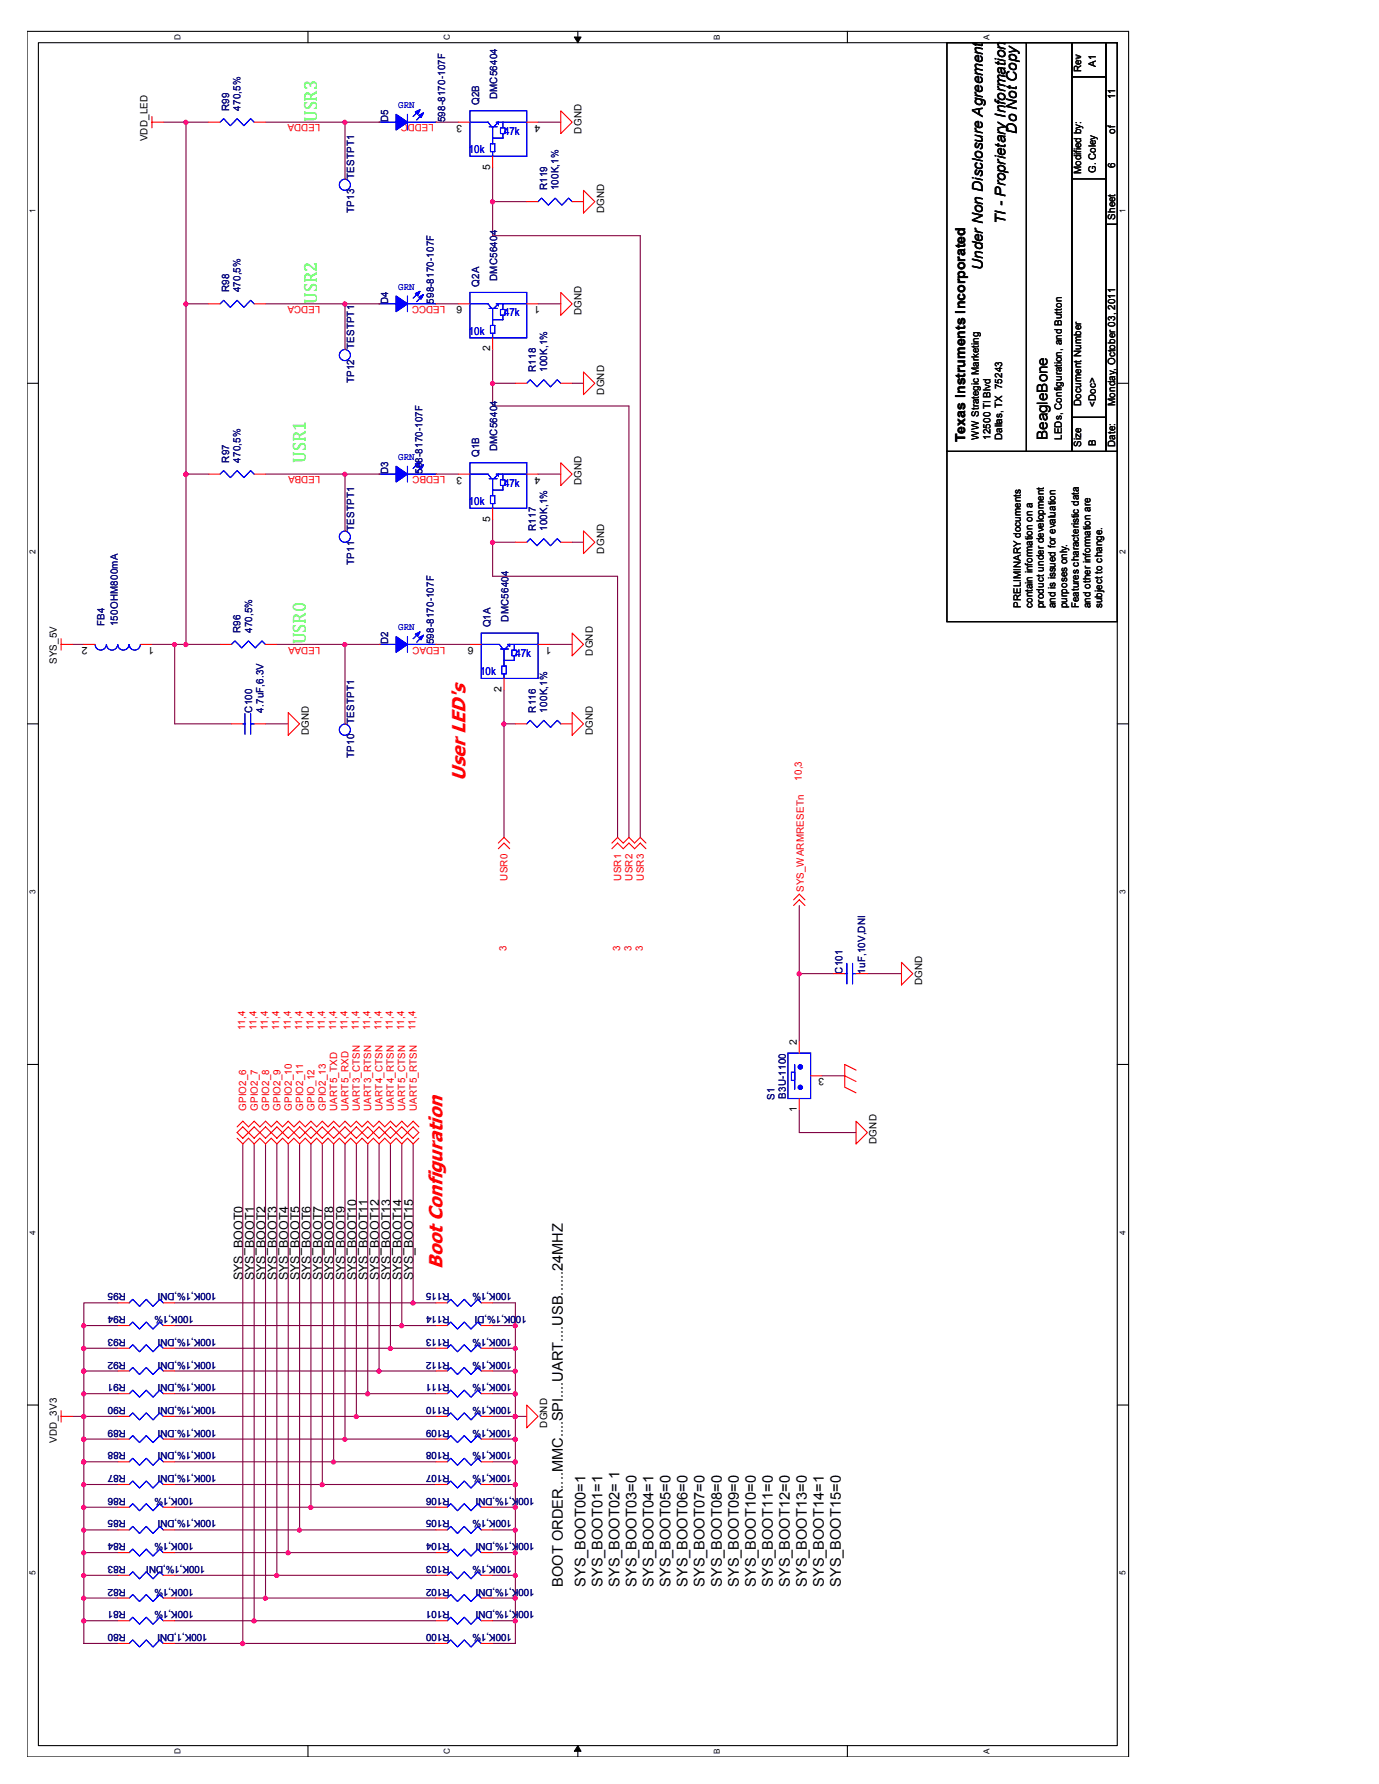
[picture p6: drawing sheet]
<svg xmlns="http://www.w3.org/2000/svg" width="216mm" height="279mm" viewBox="0 0 216 279" stroke-linecap="round" stroke-linejoin="round" font-family="sans-serif">
<path d="M4.2 4.9h172.5v270.3h-172.5zM6 6.7h168.9v266.7h-168.9z" fill="none" stroke="#000" stroke-width=".17"/>
<g fill="#fff">
<path d="M4.4 246h1.4v.7h-1.4z"/>
<path d="M175.1 246h1.4v.7h-1.4z"/>
</g>
<path d="M4.2 220h1.8M174.9 220h1.8" fill="none" stroke="#000" stroke-width=".17"/>
<g fill="#fff">
<path d="M4.4 192.7h1.4v.7h-1.4z"/>
<path d="M175.1 192.7h1.4v.7h-1.4z"/>
</g>
<path d="M4.2 166.7h1.8M174.9 166.7h1.8" fill="none" stroke="#000" stroke-width=".17"/>
<g fill="#fff">
<path d="M4.4 139.4h1.4v.6h-1.4z"/>
<path d="M175.1 139.4h1.4v.6h-1.4z"/>
</g>
<path d="M4.2 113.4h1.8M174.9 113.4h1.8" fill="none" stroke="#000" stroke-width=".17"/>
<g fill="#fff">
<path d="M4.4 86h1.4v.7h-1.4z"/>
<path d="M175.1 86h1.4v.7h-1.4z"/>
</g>
<path d="M4.2 60h1.8M174.9 60h1.8" fill="none" stroke="#000" stroke-width=".17"/>
<g fill="#fff">
<path d="M4.4 32.7h1.4v.7h-1.4z"/>
<path d="M175.1 32.7h1.4v.7h-1.4z"/>
<path d="M27.1 273.8h1.4v.9h-1.4z"/>
<path d="M27.1 5.3h1.4v.9h-1.4z"/>
<path d="M69.3 273.8h1.4v.9h-1.4z"/>
<path d="M69.3 5.3h1.4v.9h-1.4z"/>
</g>
<path d="M48.2 4.9v1.8M48.2 273.4v1.8" fill="none" stroke="#000" stroke-width=".17"/>
<g fill="#fff">
<path d="M111.5 273.9h1.4v.8h-1.4z"/>
<path d="M111.5 5.4h1.4v.8h-1.4z"/>
</g>
<path d="M90.5 4.9v1.8M90.5 273.4v1.8" fill="none" stroke="#000" stroke-width=".17"/>
<path d="M89.9 5.8h1.1l-.5 .9zM90.5 273.4l.5 .9h-1.1z" fill="#000" stroke="#000" stroke-width=".16"/>
<g fill="#fff">
<path d="M153.8 273.9h1.4v.8h-1.4z"/>
<path d="M153.8 5.4h1.4v.8h-1.4z"/>
</g>
<path d="M132.7 4.9v1.8M148.3 6.7h12.4v64h-12.4zM160.7 6.7h7.1v64h-7.1zM167.8 12h5.3v53.4h-5.3zM167.8 6.7h5.3v5.3h-5.3zM173.1 6.7h1.8v28.4h-1.8zM167.8 28h5.3M173.1 35.1h1.8v35.6h-1.8zM148.3 70.7h26.6v26.7h-26.6zM167.8 65.4h5.3v5.3h-5.3zM132.7 273.4v1.8" fill="none" stroke="#000" stroke-width=".17"/>
<g fill="none" stroke="#800040" stroke-width=".17">
<path d="M25.6 19.1h7.1M29.1 19.1v81.8M41.6 19.1h12.4v8.9M54 19.1h5.4M68.2 19.1h3.6M84.2 19.1h3.6M77.1 31.6h5.4M77.1 26.2v10.7h23.1v94.2M29.1 47.6h3.6M41.6 47.6h12.4v7.1M54 47.6h5.4M68.2 47.6h3.6"/>
<path d="M77.1 54.7v5.3M84.2 47.6h3.6M29.1 74.3h3.6M41.6 74.3h12.4v8.8M54 74.3h5.4M68.2 74.3h3.6M80.7 60h-3.6v3.6h21.4v67.5M84.2 74.3h3.6M89.6 60h1.8M77.1 81.4v8.9h19.6v40.8M77.1 84.9h3.6M89.6 84.9h1.8"/>
<path d="M11.3 100.9h1.8M23.8 100.9h10.7M27.3 100.9v12.5h8.9M41.6 113.4h3.5M43.3 100.9h10.7v12.5M54 100.9h5.4M68.2 100.9h5.4M78.9 108v23.1M78.9 113.4h1.8M86 100.9h3.6M125.1 152.5h5.4M125.1 141.8v21.4"/>
<path d="M135.8 152.5h5.3M38 179.2v78.2M39.8 179.2v74.6M41.6 179.2v71.1M43.3 179.2v67.5M45.1 179.2v64M46.9 179.2v60.4M48.7 179.2v56.9M50.5 179.2v53.3M52.2 179.2v49.7M54 179.2v46.2M55.8 179.2v42.6"/>
<path d="M57.6 179.2v39.1M59.4 179.2v35.5M61.1 179.2v32M62.9 179.2v28.4M64.7 179.2v24.8M125.1 173.8v3.6h8.9M128.7 168.5h3.5M13.1 218.3h5.4M13.1 214.7h5.4M13.1 207.6h5.4M13.1 207.6v49.8h5.4M13.1 211.2h5.4"/>
<path d="M18.5 204h-5.4v3.6M27.3 204h40.9M27.3 218.3h40.9M27.3 214.7h40.9M27.3 207.6h40.9M27.3 211.2h40.9M77.1 204h3.6v53.4h-3.6M77.1 218.3h3.6M77.1 214.7h3.6M77.1 207.6h3.6M77.1 211.2h3.6M11.3 221.8h7.2"/>
<path d="M13.1 228.9h5.4M13.1 225.4h5.4M13.1 239.6h5.4M13.1 236.1h5.4M13.1 232.5h5.4M27.3 228.9h40.9M27.3 225.4h40.9M27.3 221.8h40.9M27.3 239.6h40.9M27.3 236.1h40.9M27.3 232.5h40.9M77.1 228.9h3.6"/>
<path d="M77.1 225.4h3.6M77.1 221.8h5.4M77.1 239.6h3.6M77.1 236.1h3.6M77.1 232.5h3.6M13.1 246.7h5.4M13.1 253.8h5.4M13.1 250.3h5.4M13.1 243.2h5.4M27.3 246.7h40.9M27.3 257.4h40.9M27.3 253.8h40.9"/>
<path d="M27.3 250.3h40.9M27.3 243.2h40.9M77.1 246.7h3.6M77.1 253.8h3.6M77.1 250.3h3.6M77.1 243.2h3.6"/>
</g>
<g fill="#f0f" stroke="#f0f" stroke-width=".17">
<circle cx="64.7" cy="204.1" r=".32"/>
<circle cx="59.3" cy="214.7" r=".32"/>
<circle cx="62.9" cy="207.6" r=".32"/>
<circle cx="13.1" cy="225.4" r=".32"/>
<circle cx="13.1" cy="229" r=".32"/>
<circle cx="13.1" cy="221.9" r=".32"/>
<circle cx="13.1" cy="218.3" r=".32"/>
<circle cx="13.1" cy="214.7" r=".32"/>
<circle cx="13.1" cy="211.2" r=".32"/>
<circle cx="13.1" cy="207.6" r=".32"/>
<circle cx="80.7" cy="246.7" r=".32"/>
<circle cx="29.1" cy="74.3" r=".32"/>
<circle cx="52.2" cy="229" r=".32"/>
<circle cx="57.5" cy="218.3" r=".32"/>
<circle cx="77.1" cy="31.6" r=".32"/>
<circle cx="61.1" cy="211.2" r=".32"/>
<circle cx="80.7" cy="232.5" r=".32"/>
<circle cx="80.7" cy="236.1" r=".32"/>
<circle cx="125.1" cy="152.5" r=".32"/>
<circle cx="77.1" cy="84.9" r=".32"/>
<circle cx="80.7" cy="214.7" r=".32"/>
<circle cx="54" cy="100.9" r=".32"/>
<circle cx="80.7" cy="218.3" r=".32"/>
<circle cx="80.7" cy="211.2" r=".32"/>
<circle cx="80.7" cy="221.9" r=".32"/>
<circle cx="80.7" cy="225.4" r=".32"/>
<circle cx="80.7" cy="229" r=".32"/>
<circle cx="78.9" cy="113.4" r=".32"/>
<circle cx="54" cy="74.3" r=".32"/>
<circle cx="13.1" cy="253.9" r=".32"/>
<circle cx="13.1" cy="250.3" r=".32"/>
<circle cx="13.1" cy="246.7" r=".32"/>
<circle cx="13.1" cy="243.2" r=".32"/>
<circle cx="13.1" cy="236.1" r=".32"/>
<circle cx="13.1" cy="232.5" r=".32"/>
<circle cx="80.7" cy="207.6" r=".32"/>
<circle cx="54" cy="47.6" r=".32"/>
<circle cx="54" cy="19.2" r=".32"/>
<circle cx="80.7" cy="243.2" r=".32"/>
<circle cx="29.1" cy="100.9" r=".32"/>
<circle cx="29.1" cy="19.2" r=".32"/>
<circle cx="29.1" cy="47.6" r=".32"/>
<circle cx="77.1" cy="60.1" r=".32"/>
<circle cx="13.1" cy="239.6" r=".32"/>
<circle cx="80.7" cy="250.3" r=".32"/>
<circle cx="27.3" cy="100.9" r=".32"/>
<circle cx="80.7" cy="253.9" r=".32"/>
<circle cx="38" cy="257.4" r=".32"/>
<circle cx="39.8" cy="253.9" r=".32"/>
<circle cx="41.5" cy="250.3" r=".32"/>
<circle cx="43.3" cy="246.7" r=".32"/>
<circle cx="45.1" cy="243.2" r=".32"/>
<circle cx="46.9" cy="239.6" r=".32"/>
<circle cx="48.7" cy="236.1" r=".32"/>
<circle cx="50.4" cy="232.5" r=".32"/>
<circle cx="54" cy="225.4" r=".32"/>
<circle cx="55.8" cy="221.9" r=".32"/>
<circle cx="80.7" cy="239.6" r=".32"/>
</g>
<g fill="none" stroke="#f00" stroke-width=".17">
<path d="M23.8 19.1h1.8M23.8 18.2v1.8M32.7 19.1h1.8M39.8 19.1h1.8M59.4 19.1h.1M68.2 19.1h.1M71.8 19.1h1.8M82.5 19.1h1.7M87.8 17.4l1.8 1.7-1.8 1.8zM54 28h.1M77.1 24.5v1.7M82.5 31.6h1.7"/>
<path d="M89.6 31.6h1.8M91.4 29.8l1.7 1.8-1.7 1.8zM32.7 47.6h1.8M39.8 47.6h1.8M54 54.7h.1M59.4 47.6h.1M68.2 47.6h.1M71.8 47.6h1.8M77.1 52.9v1.8M82.5 47.6h1.7M87.8 45.8l1.8 1.8-1.8 1.8zM91.4 58.3l1.7 1.7-1.7 1.8z"/>
<path d="M32.7 74.3h1.8M39.8 74.3h1.8M59.4 74.3h.1M68.2 74.3h.1M71.8 74.3h1.8M77.1 79.6v1.8M80.7 60h1.8M82.5 74.3h1.7M87.8 72.5l1.8 1.8-1.8 1.7zM87.8 60h1.8M54 83.1h.1M80.7 84.9h1.8"/>
<path d="M87.8 84.9h1.8M89.6 99.1l1.8 1.8-1.8 1.8zM91.4 83.1l1.7 1.8-1.7 1.8zM9.6 100v1.8M9.6 100.9h1.7M13.1 100.9h1.8M22 100.9h1.8M34.5 100.9h1.7M36.2 113.4h1.8M39.8 113.4h1.8M41.6 100.9h1.7M45.1 111.6l1.8 1.8-1.8 1.7z"/>
<path d="M54 113.4h.1M59.4 100.9h.1M68.2 100.9h.1M73.6 100.9h1.8M78.9 106.3v1.7M80.7 113.4h1.8M84.2 100.9h1.8M87.8 113.4h1.8M89.6 111.6l1.8 1.8-1.8 1.7zM78 132l.9-.9 .9 .9M78 132.9l.9-.9 .9 .9M95.8 132l.9-.9 .9 .9 .9-.9 .9 .9 .8-.9 .9 .9"/>
<path d="M95.8 132.9l.9-.9 .9 .9 .9-.9 .9 .9 .8-.9 .9 .9M124.2 140.9l.9-.9 .9 .9M124.2 141.8l.9-.9 .9 .9M130.5 152.5h1.7M134 152.5h1.8M141.1 150.7l1.8 1.8-1.8 1.8zM37.1 178.3l.9 .9 .9-.9 .9 .9 .9-.9 .9 .9 .9-.9 .8 .9 .9-.9 .9 .9 .9-.9 .9 .9 .9-.9 .9 .9 .9-.9 .9 .9 .8-.9 .9 .9 .9-.9 .9 .9 .9-.9 .9 .9 .9-.9 .9 .9 .9-.9 .9 .9 .8-.9 .9 .9 .9-.9 .9 .9 .9-.9 .9 .9 .9-.9M37.1 176.5l.9-.9 .9 .9 .9-.9 .9 .9 .9-.9 .9 .9 .8-.9 .9 .9 .9-.9 .9 .9 .9-.9 .9 .9 .9-.9 .9 .9 .9-.9 .8 .9 .9-.9 .9 .9 .9-.9 .9 .9 .9-.9 .9 .9 .9-.9 .9 .9 .9-.9 .8 .9 .9-.9 .9 .9 .9-.9 .9 .9 .9-.9 .9 .9M37.1 177.4l.9-.9 .9 .9-.9 .9zM38.9 177.4l.9 .9 .9-.9M38.9 177.4l.9-.9 .9 .9M40.7 177.4l.9 .9 .9-.9"/>
<path d="M40.7 177.4l.9-.9 .9 .9M42.5 177.4l.8 .9 .9-.9M42.5 177.4l.8-.9 .9 .9M44.2 177.4l.9 .9 .9-.9M44.2 177.4l.9-.9 .9 .9M46 177.4l.9 .9 .9-.9M46 177.4l.9-.9 .9 .9M47.8 177.4l.9 .9 .9-.9M47.8 177.4l.9-.9 .9 .9M49.6 177.4l.9 .9 .8-.9M49.6 177.4l.9-.9 .8 .9M51.3 177.4l.9 .9 .9-.9"/>
<path d="M51.3 177.4l.9-.9 .9 .9M53.1 177.4l.9 .9 .9-.9M53.1 177.4l.9-.9 .9 .9M54.9 177.4l.9 .9 .9-.9M54.9 177.4l.9-.9 .9 .9M56.7 177.4l.9 .9 .9-.9M56.7 177.4l.9-.9 .9 .9M58.5 177.4l.9 .9 .8-.9M58.5 177.4l.9-.9 .8 .9M60.2 177.4l.9 .9 .9-.9M60.2 177.4l.9-.9 .9 .9M62 177.4l.9 .9 .9-.9"/>
<path d="M62 177.4l.9-.9 .9 .9M64.7 176.5l.9 .9-.9 .9-.9-.9zM125.1 163.2v1.7M125.1 172v1.8M126.9 168.5h1.8M132.2 168.5l1.8 .9M134 175.6l1.8 1.8-1.8 1.8zM134 167.6l-1.8-.9v3.6l1.8 .9M18.5 214.7h1.7M18.5 211.2h1.7M18.5 218.3h1.7M18.5 207.6h1.7"/>
<path d="M18.5 204h1.7M25.6 214.7h1.7M25.6 211.2h1.7M25.6 218.3h1.7M25.6 207.6h1.7M25.6 204h1.7M68.2 214.7h1.8M68.2 211.2h1.8M68.2 218.3h1.8M68.2 207.6h1.8M68.2 204h1.8M75.4 214.7h1.7"/>
<path d="M75.4 211.2h1.7M75.4 218.3h1.7M75.4 207.6h1.7M75.4 204h1.7M9.6 221.8h1.7M9.6 220.9v1.8M18.5 221.8h1.7M18.5 239.6h1.7M18.5 225.4h1.7M18.5 228.9h1.7M18.5 236.1h1.7M18.5 232.5h1.7"/>
<path d="M25.6 221.8h1.7M25.6 239.6h1.7M25.6 225.4h1.7M25.6 228.9h1.7M25.6 236.1h1.7M25.6 232.5h1.7M68.2 221.8h1.8M68.2 239.6h1.8M68.2 225.4h1.8M68.2 228.9h1.8M68.2 236.1h1.8M68.2 232.5h1.8"/>
<path d="M75.4 221.8h1.7M75.4 239.6h1.7M75.4 225.4h1.7M75.4 228.9h1.7M75.4 236.1h1.7M75.4 232.5h1.7M82.5 220l1.7 1.8-1.7 1.8zM18.5 257.4h1.7M18.5 253.8h1.7M18.5 250.3h1.7M18.5 246.7h1.7M18.5 243.2h1.7"/>
<path d="M25.6 257.4h1.7M25.6 253.8h1.7M25.6 250.3h1.7M25.6 246.7h1.7M25.6 243.2h1.7M68.2 257.4h1.8M68.2 253.8h1.8M68.2 250.3h1.8M68.2 246.7h1.8M68.2 243.2h1.8M75.4 257.4h1.7M75.4 253.8h1.7"/>
<path d="M75.4 250.3h1.7M75.4 246.7h1.7M75.4 243.2h1.7"/>
</g>
<g fill="none" stroke="#00f" stroke-width=".17">
<path d="M34.5 19.1l.5-.5 1.1 1.1 1-1.1 1.1 1.1 1-1.1 .6 .5M59.4 19.1h8.8M63.8 17.9v2.5M65.7 17.2l-1 1M66.3 17.7l-1.1 1.1M73.6 17.4h8.9v7.1h-8.9zM73.6 19.1h2.8l.6 .8M76.6 19.9h1.3M77.1 19.9v2.6M77.7 19.1h4.8M78 19.5v-.4l-.7 .8M78.7 19.1v.9"/>
<path d="M76.8 22.5h.7v1.2h-.7zM77.1 23.7v.8M78.4 20h.7v.9h-.7zM78.7 20.9v.7h-1.6M84.2 31.6l.6-.6 1.1 1.1 1-1.1 1.1 1.1 1-1.1 .6 .6M34.5 47.6l.5-.6 1.1 1.1 1-1.1 1.1 1.1 1-1.1 .6 .6M59.4 47.6h8.8M63.8 46.4v2.4M65.7 45.6l-1 1.1M66.3 46.1l-1.1 1.1M73.6 45.8h8.9v7.1h-8.9zM73.6 47.6h2.8l.6 .7"/>
<path d="M76.6 48.3h1.3M76.8 51h.7v1.2h-.7zM77.1 48.3v2.7M77.1 52.2v.7M77.7 47.6h4.8M78 47.9v-.3l-.7 .7M78.4 48.5h.7v.9h-.7zM78.7 47.6v.9M78.7 49.4v.7h-1.6M34.5 74.3l.5-.6 1.1 1.1 1-1.1 1.1 1.1 1-1.1 .6 .6M59.4 74.3h8.8M63.8 73v2.5"/>
<path d="M65.7 72.3l-1 1.1M66.3 72.8l-1.1 1.1M73.6 72.5h8.9v7.1h-8.9zM73.6 74.3h2.8l.6 .7M76.6 75h1.3M76.8 77.6h.7v1.3h-.7zM77.1 75v2.6M77.1 78.9v.7M77.7 74.3h4.8M78 74.6v-.3l-.7 .7M78.4 75.1h.7v.9h-.7zM78.7 74.3v.8"/>
<path d="M78.7 76v.8h-1.6M82.5 60l.5-.5 1.1 1.1 1-1.1 1.1 1.1 1-1.1 .6 .5M63.8 99.7v2.5M65.7 99l-1 1M66.3 99.5l-1.1 1.1M75.4 99.1h8.8v7.2h-8.8zM82.5 84.9l.5-.5 1.1 1.1 1-1.1 1.1 1.1 1-1.1 .6 .5M14.9 101a.87 .87 0 0 0 .9 .8 .87 .87 0 0 0 .8-.8M16.7 101a.87 .87 0 0 0 .8 .8 .87 .87 0 0 0 .9-.8M18.5 101a.87 .87 0 0 0 .8 .8 .87 .87 0 0 0 .9-.8M20.2 101a.87 .87 0 0 0 .9 .8 .87 .87 0 0 0 .9-.8M36.2 100.9l.6-.5 1 1.1 1.1-1.1 1.1 1.1 1-1.1 .6 .5"/>
<path d="M38 113.4h.4M38.4 111.8v3.2M39.2 113.4h.6M39.2 111.8v3.2M59.4 100.9h8.8M75.4 100.9h2.8l.5 .7M78.4 101.6h1.2M78.6 104.3h.6v1.2h-.6zM78.9 101.6v2.7M78.9 105.5v.8M79.5 100.9h4.7M79.8 101.3v-.4l-.7 .7"/>
<path d="M80.1 101.8h.8v.9h-.8zM80.5 100.9v.9M80.5 102.7v.7h-1.6M82.5 113.4l.5-.6 1.1 1.1 1-1.1 1.1 1.1 1-1.1 .6 .6M132.2 152.5h.4M132.6 150.9v3.2M133.5 152.5h.5M133.5 150.9v3.2M123.4 164.9h3.5v7.1h-3.5zM123.9 167.9h.5v1.3h-.5zM124.4 166.7v3.9M20.2 214.7l.6-.5 1 1.1 1.1-1.1 1.1 1.1 1-1.1 .6 .5"/>
<path d="M20.2 218.3l.6-.6 1 1.1 1.1-1.1 1.1 1.1 1-1.1 .6 .6M20.2 204l.6-.5 1 1.1 1.1-1.1 1.1 1.1 1-1.1 .6 .5M20.2 207.6l.6-.5 1 1.1 1.1-1.1 1.1 1.1 1-1.1 .6 .5M20.2 211.2l.6-.6 1 1.1 1.1-1.1 1.1 1.1 1-1.1 .6 .6M70 214.7l.6-.5 1 1.1 1.1-1.1 1 1.1 1.1-1.1 .6 .5M70 211.2l.6-.6 1 1.1 1.1-1.1 1 1.1 1.1-1.1 .6 .6M70 207.6l.6-.5 1 1.1 1.1-1.1 1 1.1 1.1-1.1 .6 .5M70 204l.6-.5 1 1.1 1.1-1.1 1 1.1 1.1-1.1 .6 .5M70 218.3l.6-.6 1 1.1 1.1-1.1 1 1.1 1.1-1.1 .6 .6M20.2 221.8l.6-.5 1 1.1 1.1-1.1 1.1 1.1 1-1.1 .6 .5M20.2 225.4l.6-.6 1 1.1 1.1-1.1 1.1 1.1 1-1.1 .6 .6M20.2 228.9l.6-.5 1 1.1 1.1-1.1 1.1 1.1 1-1.1 .6 .5"/>
<path d="M20.2 232.5l.6-.6 1 1.1 1.1-1.1 1.1 1.1 1-1.1 .6 .6M20.2 236.1l.6-.6 1 1.1 1.1-1.1 1.1 1.1 1-1.1 .6 .6M20.2 239.6l.6-.5 1 1.1 1.1-1.1 1.1 1.1 1-1.1 .6 .5M70 239.6l.6-.5 1 1.1 1.1-1.1 1 1.1 1.1-1.1 .6 .5M70 236.1l.6-.6 1 1.1 1.1-1.1 1 1.1 1.1-1.1 .6 .6M70 232.5l.6-.6 1 1.1 1.1-1.1 1 1.1 1.1-1.1 .6 .6M70 228.9l.6-.5 1 1.1 1.1-1.1 1 1.1 1.1-1.1 .6 .5M70 225.4l.6-.6 1 1.1 1.1-1.1 1 1.1 1.1-1.1 .6 .6M70 221.8l.6-.5 1 1.1 1.1-1.1 1 1.1 1.1-1.1 .6 .5M20.2 243.2l.6-.6 1 1.1 1.1-1.1 1.1 1.1 1-1.1 .6 .6M20.2 246.7l.6-.5 1 1.1 1.1-1.1 1.1 1.1 1-1.1 .6 .5M20.2 250.3l.6-.6 1 1.1 1.1-1.1 1.1 1.1 1-1.1 .6 .6"/>
<path d="M20.2 253.8l.6-.5 1 1.1 1.1-1.1 1.1 1.1 1-1.1 .6 .5M20.2 257.4l.6-.6 1 1.1 1.1-1.1 1.1 1.1 1-1.1 .6 .6M70 257.4l.6-.6 1 1.1 1.1-1.1 1 1.1 1.1-1.1 .6 .6M70 253.8l.6-.5 1 1.1 1.1-1.1 1 1.1 1.1-1.1 .6 .5M70 250.3l.6-.6 1 1.1 1.1-1.1 1 1.1 1.1-1.1 .6 .6M70 246.7l.6-.5 1 1.1 1.1-1.1 1 1.1 1.1-1.1 .6 .5M70 243.2l.6-.6 1 1.1 1.1-1.1 1 1.1 1.1-1.1 .6 .6"/>
<circle cx="54" cy="28.9" r=".87"/>
<circle cx="54" cy="55.6" r=".87"/>
<circle cx="54" cy="84.1" r=".87"/>
<circle cx="54" cy="114.3" r=".87"/>
</g>
<g fill="#00f" stroke="#00f" stroke-width=".17">
<path d="M65.6 18.1l.7-.4-.4 .7z" fill-rule="evenodd"/>
<path d="M65 17.5l.7-.3-.3 .7z" fill-rule="evenodd"/>
<path d="M62 17.9l1.8 1.2-1.8 1.3z" fill-rule="evenodd"/>
<path d="M65.6 18.1l.7-.4-.4 .7z" fill-rule="evenodd"/>
<path d="M65 17.5l.7-.3-.3 .7z" fill-rule="evenodd"/>
<path d="M62 17.9l1.8 1.2-1.8 1.3z" fill-rule="evenodd"/>
<path d="M65.6 99.9l.7-.4-.4 .7z" fill-rule="evenodd"/>
<path d="M65 99.3l.7-.3-.3 .7z" fill-rule="evenodd"/>
<path d="M62 99.7l1.8 1.2-1.8 1.3z" fill-rule="evenodd"/>
<path d="M65.6 99.9l.7-.4-.4 .7z" fill-rule="evenodd"/>
<path d="M65 99.3l.7-.3-.3 .7z" fill-rule="evenodd"/>
<path d="M62 99.7l1.8 1.2-1.8 1.3z" fill-rule="evenodd"/>
<path d="M65.6 73.2l.7-.4-.4 .7z" fill-rule="evenodd"/>
<path d="M65 72.6l.7-.3-.3 .7z" fill-rule="evenodd"/>
<path d="M62 73l1.8 1.3-1.8 1.2z" fill-rule="evenodd"/>
<path d="M65.6 73.2l.7-.4-.4 .7z" fill-rule="evenodd"/>
<path d="M65 72.6l.7-.3-.3 .7z" fill-rule="evenodd"/>
<path d="M62 73l1.8 1.3-1.8 1.2z" fill-rule="evenodd"/>
<path d="M65.6 46.5l.7-.4-.4 .8z" fill-rule="evenodd"/>
<path d="M65 46l.7-.4-.3 .8z" fill-rule="evenodd"/>
<path d="M62 46.4l1.8 1.2-1.8 1.2z" fill-rule="evenodd"/>
<path d="M65.6 46.5l.7-.4-.4 .8z" fill-rule="evenodd"/>
<path d="M65 46l.7-.4-.3 .8z" fill-rule="evenodd"/>
<path d="M62 46.4l1.8 1.2-1.8 1.2z" fill-rule="evenodd"/>
<circle cx="125.3" cy="167.1" r=".34"/>
<circle cx="125.3" cy="170.3" r=".33"/>
</g>
<g font-size="3" fill="#f00">
<text x="72.9" y="122.3" transform="rotate(-90 72.9 122.3)">User LED's</text>
<text x="69.3" y="198.7" transform="rotate(-90 69.3 198.7)">Boot Configuration</text>
</g>
<g font-size="2.8" fill="#0f0">
<text x="49.6" y="19.1" transform="rotate(-90 49.6 19.1)">USR3</text>
<text x="49.6" y="47.6" transform="rotate(-90 49.6 47.6)">USR2</text>
<text x="47.8" y="72.5" transform="rotate(-90 47.8 72.5)">USR1</text>
<text x="47.8" y="100.9" transform="rotate(-90 47.8 100.9)">USR0</text>
</g>
<g font-size="2.3">
<text x="159.2" y="20.9" transform="rotate(-90 159.2 20.9)">Do Not Copy</text>
<text x="157.4" y="35.1" transform="rotate(-90 157.4 35.1)">TI - Proprietary Information</text>
<text x="153.9" y="42.2" transform="rotate(-90 153.9 42.2)">Under Non Disclosure Agreement</text>
<text x="164" y="68.9" transform="rotate(-90 164 68.9)">BeagleBone</text>
<text x="88.1" y="248.5" transform="rotate(-90 88.1 248.5)">BOOT ORDER....MMC....SPI....UART....USB......24MHZ</text>
<text x="91.7" y="248.5" transform="rotate(-90 91.7 248.5)">SYS_BOOT00=1</text>
<text x="94.3" y="248.5" transform="rotate(-90 94.3 248.5)">SYS_BOOT01=1</text>
<text x="97" y="248.5" transform="rotate(-90 97 248.5)">SYS_BOOT02= 1</text>
<text x="99.7" y="248.5" transform="rotate(-90 99.7 248.5)">SYS_BOOT03=0</text>
<text x="102.3" y="248.5" transform="rotate(-90 102.3 248.5)">SYS_BOOT04=1</text>
<text x="105" y="248.5" transform="rotate(-90 105 248.5)">SYS_BOOT05=0</text>
<text x="107.7" y="248.5" transform="rotate(-90 107.7 248.5)">SYS_BOOT06=0</text>
<text x="110.3" y="248.5" transform="rotate(-90 110.3 248.5)">SYS_BOOT07=0</text>
<text x="113" y="248.5" transform="rotate(-90 113 248.5)">SYS_BOOT08=0</text>
<text x="115.7" y="248.5" transform="rotate(-90 115.7 248.5)">SYS_BOOT09=0</text>
<text x="118.3" y="248.5" transform="rotate(-90 118.3 248.5)">SYS_BOOT10=0</text>
<text x="121" y="248.5" transform="rotate(-90 121 248.5)">SYS_BOOT11=0</text>
<text x="123.7" y="248.5" transform="rotate(-90 123.7 248.5)">SYS_BOOT12=0</text>
<text x="126.3" y="248.5" transform="rotate(-90 126.3 248.5)">SYS_BOOT13=0</text>
<text x="129" y="248.5" transform="rotate(-90 129 248.5)">SYS_BOOT14=1</text>
<text x="131.7" y="248.5" transform="rotate(-90 131.7 248.5)">SYS_BOOT15=0</text>
</g>
<text font-size="2.1" x="151.1" y="69.3" transform="rotate(-90 151.1 69.3)">Texas Instruments Incorporated</text>
<g font-size="1.9">
<text x="38" y="200.5" transform="rotate(-90 38 200.5)">SYS_BOOT0</text>
<text x="39.8" y="200.5" transform="rotate(-90 39.8 200.5)">SYS_BOOT1</text>
<text x="41.6" y="200.5" transform="rotate(-90 41.6 200.5)">SYS_BOOT2</text>
<text x="43.3" y="200.5" transform="rotate(-90 43.3 200.5)">SYS_BOOT3</text>
<text x="45.1" y="200.5" transform="rotate(-90 45.1 200.5)">SYS_BOOT4</text>
<text x="46.9" y="200.5" transform="rotate(-90 46.9 200.5)">SYS_BOOT5</text>
<text x="48.7" y="200.5" transform="rotate(-90 48.7 200.5)">SYS_BOOT6</text>
<text x="50.5" y="200.5" transform="rotate(-90 50.5 200.5)">SYS_BOOT7</text>
<text x="52.2" y="200.5" transform="rotate(-90 52.2 200.5)">SYS_BOOT8</text>
<text x="54" y="200.5" transform="rotate(-90 54 200.5)">SYS_BOOT9</text>
<text x="55.8" y="200.5" transform="rotate(-90 55.8 200.5)">SYS_BOOT10</text>
<text x="57.6" y="200.5" transform="rotate(-90 57.6 200.5)">SYS_BOOT11</text>
<text x="59.4" y="200.5" transform="rotate(-90 59.4 200.5)">SYS_BOOT12</text>
<text x="61.1" y="200.5" transform="rotate(-90 61.1 200.5)">SYS_BOOT13</text>
<text x="62.9" y="200.5" transform="rotate(-90 62.9 200.5)">SYS_BOOT14</text>
<text x="64.7" y="200.5" transform="rotate(-90 64.7 200.5)">SYS_BOOT15</text>
</g>
<g font-size="1.7" fill="#00f">
<text x="73.4" y="24">10k</text>
<text x="78.9" y="21.1">47k</text>
<text x="73.4" y="52.4">10k</text>
<text x="78.9" y="49.5">47k</text>
<text x="78.9" y="76.2">47k</text>
<text x="73.4" y="79.1">10k</text>
<text x="75.2" y="105.7">10k</text>
<text x="80.7" y="102.9">47k</text>
</g>
<g font-size="1.6">
<text x="169.2" y="11.3" transform="rotate(-90 169.2 11.3)">Rev</text>
<text x="171.6" y="10.4" transform="rotate(-90 171.6 10.4)">A1</text>
<text x="174.6" y="15.6" transform="rotate(-90 174.6 15.6)">11</text>
<text x="23.1" y="22.1" transform="rotate(-90 23.1 22.1)">VDD_LED</text>
<text x="72.3" y="19.5" transform="rotate(-180 72.3 19.5)">3</text>
<text x="84.6" y="19.5" transform="rotate(-180 84.6 19.5)">4</text>
<text x="91" y="20.9" transform="rotate(-90 91 20.9)">DGND</text>
<text x="174.6" y="20.9" transform="rotate(-90 174.6 20.9)">of</text>
<text x="76.8" y="26.6" transform="rotate(-90 76.8 26.6)">5</text>
<text x="169.2" y="27.3" transform="rotate(-90 169.2 27.3)">Modified by:</text>
<text x="171.6" y="27.1" transform="rotate(-90 171.6 27.1)">G. Coley</text>
<text x="174.6" y="26.2" transform="rotate(-90 174.6 26.2)">6</text>
<text x="94.6" y="33.4" transform="rotate(-90 94.6 33.4)">DGND</text>
<text x="174.6" y="34.4" transform="rotate(-90 174.6 34.4)">Sheet</text>
<text x="72.3" y="48" transform="rotate(-180 72.3 48)">6</text>
<text x="84.6" y="48" transform="rotate(-180 84.6 48)">1</text>
<text x="91" y="49.4" transform="rotate(-90 91 49.4)">DGND</text>
<text x="76.8" y="55" transform="rotate(-90 76.8 55)">2</text>
<text x="94.6" y="61.8" transform="rotate(-90 94.6 61.8)">DGND</text>
<text x="169.2" y="63.6" transform="rotate(-90 169.2 63.6)">Document Number</text>
<text x="171.6" y="63.8" transform="rotate(-90 171.6 63.8)">&lt;Doc&gt;</text>
<text x="174.6" y="63.6" transform="rotate(-90 174.6 63.6)">Monday, October 03, 2011</text>
<text x="153.2" y="68.9" transform="rotate(-90 153.2 68.9)">WW Strategic Marketing</text>
<text x="155.1" y="68.9" transform="rotate(-90 155.1 68.9)">12500 TI Blvd</text>
<text x="156.9" y="68.9" transform="rotate(-90 156.9 68.9)">Dallas, TX 75243</text>
<text x="166.2" y="68.9" transform="rotate(-90 166.2 68.9)">LEDs, Configuration, and Button</text>
<text x="169.2" y="70" transform="rotate(-90 169.2 70)">Size</text>
<text x="171.6" y="69.8" transform="rotate(-90 171.6 69.8)">B</text>
<text x="174.6" y="70" transform="rotate(-90 174.6 70)">Date:</text>
<text x="72.3" y="74.6" transform="rotate(-180 72.3 74.6)">3</text>
<text x="84.6" y="74.6" transform="rotate(-180 84.6 74.6)">4</text>
<text x="91" y="76" transform="rotate(-90 91 76)">DGND</text>
<text x="76.8" y="81.7" transform="rotate(-90 76.8 81.7)">5</text>
<text x="94.6" y="86.7" transform="rotate(-90 94.6 86.7)">DGND</text>
<text x="159.8" y="95.3" transform="rotate(-90 159.8 95.3)">PRELIMINARY documents</text>
<text x="161.6" y="95.3" transform="rotate(-90 161.6 95.3)">contain information on a</text>
<text x="163.4" y="95.3" transform="rotate(-90 163.4 95.3)">product under development</text>
<text x="165.3" y="95.3" transform="rotate(-90 165.3 95.3)">and is issued for evaluation</text>
<text x="167.1" y="95.3" transform="rotate(-90 167.1 95.3)">purposes only.</text>
<text x="168.9" y="95.3" transform="rotate(-90 168.9 95.3)">Features characteristic data</text>
<text x="170.7" y="95.3" transform="rotate(-90 170.7 95.3)">and other information are</text>
<text x="172.6" y="95.3" transform="rotate(-90 172.6 95.3)">subject to change.</text>
<text x="13.7" y="101.3" transform="rotate(-180 13.7 101.3)">2</text>
<text x="24.1" y="101.3" transform="rotate(-180 24.1 101.3)">1</text>
<text x="74.1" y="101.3" transform="rotate(-180 74.1 101.3)">6</text>
<text x="86.4" y="101.3" transform="rotate(-180 86.4 101.3)">1</text>
<text x="8.9" y="103.9" transform="rotate(-90 8.9 103.9)">SYS_5V</text>
<text x="92.8" y="102.7" transform="rotate(-90 92.8 102.7)">DGND</text>
<text x="78.5" y="108.4" transform="rotate(-90 78.5 108.4)">2</text>
<text x="48.3" y="115.1" transform="rotate(-90 48.3 115.1)">DGND</text>
<text x="92.8" y="115.1" transform="rotate(-90 92.8 115.1)">DGND</text>
<text x="144.4" y="154.3" transform="rotate(-90 144.4 154.3)">DGND</text>
<text x="124.8" y="163.7" transform="rotate(-90 124.8 163.7)">2</text>
<text x="129" y="168.9" transform="rotate(-180 129 168.9)">3</text>
<text x="124.8" y="174.2" transform="rotate(-90 124.8 174.2)">1</text>
<text x="137.2" y="179.2" transform="rotate(-90 137.2 179.2)">DGND</text>
<text x="8.9" y="225.9" transform="rotate(-90 8.9 225.9)">VDD_3V3</text>
<text x="85.7" y="223.6" transform="rotate(-90 85.7 223.6)">DGND</text>
</g>
<g font-size="1.6" fill="#000080">
<text x="35.9" y="17.4" transform="rotate(-90 35.9 17.4)">R99</text>
<text x="37.7" y="17.4" transform="rotate(-90 37.7 17.4)">470,5%</text>
<text x="75" y="16.5" transform="rotate(-90 75 16.5)">Q2B</text>
<text x="77.9" y="15.6" transform="rotate(-90 77.9 15.6)">DMC56404</text>
<text x="60.8" y="19.1" transform="rotate(-90 60.8 19.1)">D5</text>
<text x="69.7" y="19.1" transform="rotate(-90 69.7 19.1)">598-8170-107F</text>
<text x="55.5" y="28" transform="rotate(-90 55.5 28)">TESTPT1</text>
<text x="85.7" y="29.8" transform="rotate(-90 85.7 29.8)">R119</text>
<text x="87.5" y="29.8" transform="rotate(-90 87.5 29.8)">100K,1%</text>
<text x="55.5" y="33.4" transform="rotate(-90 55.5 33.4)">TP13</text>
<text x="35.9" y="45.8" transform="rotate(-90 35.9 45.8)">R98</text>
<text x="37.7" y="45.8" transform="rotate(-90 37.7 45.8)">470,5%</text>
<text x="60.8" y="47.6" transform="rotate(-90 60.8 47.6)">D4</text>
<text x="67.9" y="47.6" transform="rotate(-90 67.9 47.6)">598-8170-107F</text>
<text x="75" y="44.9" transform="rotate(-90 75 44.9)">Q2A</text>
<text x="77.9" y="44" transform="rotate(-90 77.9 44)">DMC56404</text>
<text x="55.5" y="54.7" transform="rotate(-90 55.5 54.7)">TESTPT1</text>
<text x="83.9" y="58.3" transform="rotate(-90 83.9 58.3)">R118</text>
<text x="85.7" y="58.3" transform="rotate(-90 85.7 58.3)">100K,1%</text>
<text x="55.5" y="60" transform="rotate(-90 55.5 60)">TP12</text>
<text x="75" y="71.6" transform="rotate(-90 75 71.6)">Q1B</text>
<text x="77.9" y="70.7" transform="rotate(-90 77.9 70.7)">DMC56404</text>
<text x="35.9" y="72.5" transform="rotate(-90 35.9 72.5)">R97</text>
<text x="37.7" y="72.5" transform="rotate(-90 37.7 72.5)">470,5%</text>
<text x="60.8" y="74.3" transform="rotate(-90 60.8 74.3)">D3</text>
<text x="66.1" y="74.3" transform="rotate(-90 66.1 74.3)">598-8170-107F</text>
<text x="55.5" y="83.1" transform="rotate(-90 55.5 83.1)">TESTPT1</text>
<text x="83.9" y="83.1" transform="rotate(-90 83.9 83.1)">R117</text>
<text x="85.7" y="83.1" transform="rotate(-90 85.7 83.1)">100K,1%</text>
<text x="55.5" y="88.5" transform="rotate(-90 55.5 88.5)">TP11</text>
<text x="16.3" y="98.1" transform="rotate(-90 16.3 98.1)">FB4</text>
<text x="18.5" y="98.1" transform="rotate(-90 18.5 98.1)">150OHM800mA</text>
<text x="37.7" y="99.1" transform="rotate(-90 37.7 99.1)">R96</text>
<text x="39.5" y="99.1" transform="rotate(-90 39.5 99.1)">470,5%</text>
<text x="60.8" y="100.9" transform="rotate(-90 60.8 100.9)">D2</text>
<text x="67.9" y="100.9" transform="rotate(-90 67.9 100.9)">598-8170-107F</text>
<text x="76.8" y="98.3" transform="rotate(-90 76.8 98.3)">Q1A</text>
<text x="79.6" y="97.4" transform="rotate(-90 79.6 97.4)">DMC56404</text>
<text x="39.5" y="111.6" transform="rotate(-90 39.5 111.6)">C100</text>
<text x="41.2" y="111.6" transform="rotate(-90 41.2 111.6)">4.7uF,6.3V</text>
<text x="55.5" y="113.4" transform="rotate(-90 55.5 113.4)">TESTPT1</text>
<text x="83.9" y="111.6" transform="rotate(-90 83.9 111.6)">R116</text>
<text x="85.7" y="111.6" transform="rotate(-90 85.7 111.6)">100K,1%</text>
<text x="55.5" y="118.7" transform="rotate(-90 55.5 118.7)">TP10</text>
<text x="131.9" y="152.5" transform="rotate(-90 131.9 152.5)">C101</text>
<text x="135.5" y="152.5" transform="rotate(-90 135.5 152.5)">1uF,10V,DNI</text>
<text x="121.2" y="172.2" transform="rotate(-90 121.2 172.2)">S1</text>
<text x="123" y="172" transform="rotate(-90 123 172)">B3U-1100</text>
<text x="19.7" y="202.6" transform="rotate(-180 19.7 202.6)">R95</text>
<text x="33.9" y="202.6" transform="rotate(-180 33.9 202.6)">100K,1%,DNI</text>
<text x="70.4" y="202.6" transform="rotate(-180 70.4 202.6)">R115</text>
<text x="80.1" y="202.6" transform="rotate(-180 80.1 202.6)">100K,1%</text>
<text x="19.7" y="206.1" transform="rotate(-180 19.7 206.1)">R94</text>
<text x="19.7" y="209.7" transform="rotate(-180 19.7 209.7)">R93</text>
<text x="30.4" y="206.1" transform="rotate(-180 30.4 206.1)">100K,1%</text>
<text x="33.9" y="209.7" transform="rotate(-180 33.9 209.7)">100K,1%,DNI</text>
<text x="70.4" y="209.7" transform="rotate(-180 70.4 209.7)">R113</text>
<text x="70.4" y="206.1" transform="rotate(-180 70.4 206.1)">R114</text>
<text x="80.1" y="209.7" transform="rotate(-180 80.1 209.7)">100K,1%</text>
<text x="82.5" y="206.1" transform="rotate(-180 82.5 206.1)">100K,1%,DI</text>
<text x="19.7" y="213.2" transform="rotate(-180 19.7 213.2)">R92</text>
<text x="33.9" y="213.2" transform="rotate(-180 33.9 213.2)">100K,1%,DNI</text>
<text x="70.4" y="213.2" transform="rotate(-180 70.4 213.2)">R112</text>
<text x="80.1" y="213.2" transform="rotate(-180 80.1 213.2)">100K,1%</text>
<text x="19.7" y="220.3" transform="rotate(-180 19.7 220.3)">R90</text>
<text x="19.7" y="216.8" transform="rotate(-180 19.7 216.8)">R91</text>
<text x="33.9" y="216.8" transform="rotate(-180 33.9 216.8)">100K,1%,DNI</text>
<text x="33.9" y="220.3" transform="rotate(-180 33.9 220.3)">100K,1%,DNI</text>
<text x="70.4" y="220.3" transform="rotate(-180 70.4 220.3)">R110</text>
<text x="70.4" y="216.8" transform="rotate(-180 70.4 216.8)">R111</text>
<text x="80.1" y="220.3" transform="rotate(-180 80.1 220.3)">100K,1%</text>
<text x="80.1" y="216.8" transform="rotate(-180 80.1 216.8)">100K,1%</text>
<text x="19.7" y="223.9" transform="rotate(-180 19.7 223.9)">R89</text>
<text x="19.7" y="227.5" transform="rotate(-180 19.7 227.5)">R88</text>
<text x="33.9" y="223.9" transform="rotate(-180 33.9 223.9)">100K,1%.DNI</text>
<text x="33.9" y="227.5" transform="rotate(-180 33.9 227.5)">100K,1%,DNI</text>
<text x="70.4" y="227.5" transform="rotate(-180 70.4 227.5)">R108</text>
<text x="70.4" y="223.9" transform="rotate(-180 70.4 223.9)">R109</text>
<text x="80.1" y="227.5" transform="rotate(-180 80.1 227.5)">100K,1%</text>
<text x="80.1" y="223.9" transform="rotate(-180 80.1 223.9)">100K,1%</text>
<text x="19.7" y="231" transform="rotate(-180 19.7 231)">R87</text>
<text x="33.9" y="231" transform="rotate(-180 33.9 231)">100K,1%,DNI</text>
<text x="70.4" y="231" transform="rotate(-180 70.4 231)">R107</text>
<text x="80.1" y="231" transform="rotate(-180 80.1 231)">100K,1%</text>
<text x="19.7" y="234.6" transform="rotate(-180 19.7 234.6)">R86</text>
<text x="19.7" y="238.1" transform="rotate(-180 19.7 238.1)">R85</text>
<text x="30.4" y="234.6" transform="rotate(-180 30.4 234.6)">100K,1%</text>
<text x="33.9" y="238.1" transform="rotate(-180 33.9 238.1)">100K,1%,DNI</text>
<text x="70.4" y="238.1" transform="rotate(-180 70.4 238.1)">R105</text>
<text x="70.4" y="234.6" transform="rotate(-180 70.4 234.6)">R106</text>
<text x="80.1" y="238.1" transform="rotate(-180 80.1 238.1)">100K,1%</text>
<text x="83.7" y="234.6" transform="rotate(-180 83.7 234.6)">100K,1%,DNI</text>
<text x="19.7" y="241.7" transform="rotate(-180 19.7 241.7)">R84</text>
<text x="19.7" y="245.2" transform="rotate(-180 19.7 245.2)">R83</text>
<text x="30.4" y="241.7" transform="rotate(-180 30.4 241.7)">100K,1%</text>
<text x="32.1" y="245.2" transform="rotate(-180 32.1 245.2)">100K,1%,DNI</text>
<text x="70.4" y="245.2" transform="rotate(-180 70.4 245.2)">R103</text>
<text x="70.4" y="241.7" transform="rotate(-180 70.4 241.7)">R104</text>
<text x="80.1" y="245.2" transform="rotate(-180 80.1 245.2)">100K,1%</text>
<text x="83.7" y="241.7" transform="rotate(-180 83.7 241.7)">100K,1%,DNI</text>
<text x="19.7" y="248.8" transform="rotate(-180 19.7 248.8)">R82</text>
<text x="30.4" y="248.8" transform="rotate(-180 30.4 248.8)">100K,1%</text>
<text x="70.4" y="248.8" transform="rotate(-180 70.4 248.8)">R102</text>
<text x="83.7" y="248.8" transform="rotate(-180 83.7 248.8)">100K,1%,DNI</text>
<text x="19.7" y="252.3" transform="rotate(-180 19.7 252.3)">R81</text>
<text x="19.7" y="255.9" transform="rotate(-180 19.7 255.9)">R80</text>
<text x="30.4" y="252.3" transform="rotate(-180 30.4 252.3)">100K,1%</text>
<text x="32.5" y="255.9" transform="rotate(-180 32.5 255.9)">100K,1,DNI</text>
<text x="70.4" y="255.9" transform="rotate(-180 70.4 255.9)">R100</text>
<text x="70.4" y="252.3" transform="rotate(-180 70.4 252.3)">R101</text>
<text x="80.1" y="255.9" transform="rotate(-180 80.1 255.9)">100K,1%</text>
<text x="83.7" y="252.3" transform="rotate(-180 83.7 252.3)">100K,1%,DNI</text>
</g>
<g font-size="1.6" fill="#00f">
<text x="62.4" y="16.9">GRN</text>
<text x="62.4" y="45.4">GRN</text>
<text x="62.4" y="72.1">GRN</text>
<text x="62.4" y="98.7">GRN</text>
</g>
<g font-size="1.6" fill="#f00">
<text x="50.1" y="19.5" transform="rotate(-180 50.1 19.5)">LEDDA</text>
<text x="67.9" y="19.5" transform="rotate(-180 67.9 19.5)">LEDDC</text>
<text x="50.1" y="47.9" transform="rotate(-180 50.1 47.9)">LEDCA</text>
<text x="69.7" y="47.9" transform="rotate(-180 69.7 47.9)">LEDCC</text>
<text x="50.1" y="74.6" transform="rotate(-180 50.1 74.6)">LEDBA</text>
<text x="69.7" y="74.6" transform="rotate(-180 69.7 74.6)">LEDBC</text>
<text x="50.1" y="101.3" transform="rotate(-180 50.1 101.3)">LEDAA</text>
<text x="69.7" y="101.3" transform="rotate(-180 69.7 101.3)">LEDAC</text>
<text x="125.5" y="122.3" transform="rotate(-90 125.5 122.3)">10,3</text>
<text x="79.5" y="137.9" transform="rotate(-90 79.5 137.9)">USR0</text>
<text x="97.2" y="137.9" transform="rotate(-90 97.2 137.9)">USR1</text>
<text x="99" y="137.9" transform="rotate(-90 99 137.9)">USR2</text>
<text x="100.8" y="137.9" transform="rotate(-90 100.8 137.9)">USR3</text>
<text x="125.9" y="139.7" transform="rotate(-90 125.9 139.7)">SYS_WARMRESETn</text>
<text x="79.3" y="148.9" transform="rotate(-90 79.3 148.9)">3</text>
<text x="97.1" y="148.9" transform="rotate(-90 97.1 148.9)">3</text>
<text x="98.8" y="148.9" transform="rotate(-90 98.8 148.9)">3</text>
<text x="100.6" y="148.9" transform="rotate(-90 100.6 148.9)">3</text>
<text x="38.4" y="161.4" transform="rotate(-90 38.4 161.4)">11,4</text>
<text x="40.2" y="161.4" transform="rotate(-90 40.2 161.4)">11,4</text>
<text x="42" y="161.4" transform="rotate(-90 42 161.4)">11,4</text>
<text x="43.7" y="161.4" transform="rotate(-90 43.7 161.4)">11,4</text>
<text x="45.5" y="161.4" transform="rotate(-90 45.5 161.4)">11,4</text>
<text x="47.3" y="161.4" transform="rotate(-90 47.3 161.4)">11,4</text>
<text x="49.1" y="161.4" transform="rotate(-90 49.1 161.4)">11,4</text>
<text x="50.8" y="161.4" transform="rotate(-90 50.8 161.4)">11,4</text>
<text x="52.6" y="161.4" transform="rotate(-90 52.6 161.4)">11,4</text>
<text x="54.4" y="161.4" transform="rotate(-90 54.4 161.4)">11,4</text>
<text x="56.2" y="161.4" transform="rotate(-90 56.2 161.4)">11,4</text>
<text x="58" y="161.4" transform="rotate(-90 58 161.4)">11,4</text>
<text x="59.7" y="161.4" transform="rotate(-90 59.7 161.4)">11,4</text>
<text x="61.5" y="161.4" transform="rotate(-90 61.5 161.4)">11,4</text>
<text x="63.3" y="161.4" transform="rotate(-90 63.3 161.4)">11,4</text>
<text x="65.1" y="161.4" transform="rotate(-90 65.1 161.4)">11,4</text>
<text x="38.6" y="174" transform="rotate(-90 38.6 174)">GPIO2_6</text>
<text x="40.3" y="174" transform="rotate(-90 40.3 174)">GPIO2_7</text>
<text x="42.1" y="174" transform="rotate(-90 42.1 174)">GPIO2_8</text>
<text x="43.9" y="174" transform="rotate(-90 43.9 174)">GPIO2_9</text>
<text x="45.7" y="174" transform="rotate(-90 45.7 174)">GPIO2_10</text>
<text x="47.5" y="174" transform="rotate(-90 47.5 174)">GPIO2_11</text>
<text x="49.2" y="174" transform="rotate(-90 49.2 174)">GPIO_12</text>
<text x="51" y="174" transform="rotate(-90 51 174)">GPIO2_13</text>
<text x="52.8" y="174" transform="rotate(-90 52.8 174)">UART5_TXD</text>
<text x="54.6" y="174" transform="rotate(-90 54.6 174)">UART5_RXD</text>
<text x="56.3" y="174" transform="rotate(-90 56.3 174)">UART3_CTSN</text>
<text x="58.1" y="174" transform="rotate(-90 58.1 174)">UART3_RTSN</text>
<text x="59.9" y="174" transform="rotate(-90 59.9 174)">UART4_CTSN</text>
<text x="61.7" y="174" transform="rotate(-90 61.7 174)">UART4_RTSN</text>
<text x="63.5" y="174" transform="rotate(-90 63.5 174)">UART5_CTSN</text>
<text x="65.2" y="174" transform="rotate(-90 65.2 174)">UART5_RTSN</text>
</g>
<g font-size="1.3">
<text x="28.2" y="6.2" transform="rotate(-90 28.2 6.2)">D</text>
<text x="70.4" y="6.2" transform="rotate(-90 70.4 6.2)">C</text>
<text x="112.7" y="6.2" transform="rotate(-90 112.7 6.2)">B</text>
<text x="154.9" y="6.2" transform="rotate(-90 154.9 6.2)">A</text>
<text x="5.5" y="33.4" transform="rotate(-90 5.5 33.4)">1</text>
<text x="176.2" y="33.4" transform="rotate(-90 176.2 33.4)">1</text>
<text x="5.5" y="86.7" transform="rotate(-90 5.5 86.7)">2</text>
<text x="176.2" y="86.7" transform="rotate(-90 176.2 86.7)">2</text>
<text x="5.5" y="140" transform="rotate(-90 5.5 140)">3</text>
<text x="176.2" y="140" transform="rotate(-90 176.2 140)">3</text>
<text x="5.5" y="193.4" transform="rotate(-90 5.5 193.4)">4</text>
<text x="176.2" y="193.4" transform="rotate(-90 176.2 193.4)">4</text>
<text x="5.5" y="246.7" transform="rotate(-90 5.5 246.7)">5</text>
<text x="176.2" y="246.7" transform="rotate(-90 176.2 246.7)">5</text>
<text x="28.2" y="274.7" transform="rotate(-90 28.2 274.7)">D</text>
<text x="70.4" y="274.7" transform="rotate(-90 70.4 274.7)">C</text>
<text x="112.7" y="274.7" transform="rotate(-90 112.7 274.7)">B</text>
<text x="154.9" y="274.7" transform="rotate(-90 154.9 274.7)">A</text>
</g>
</svg>
